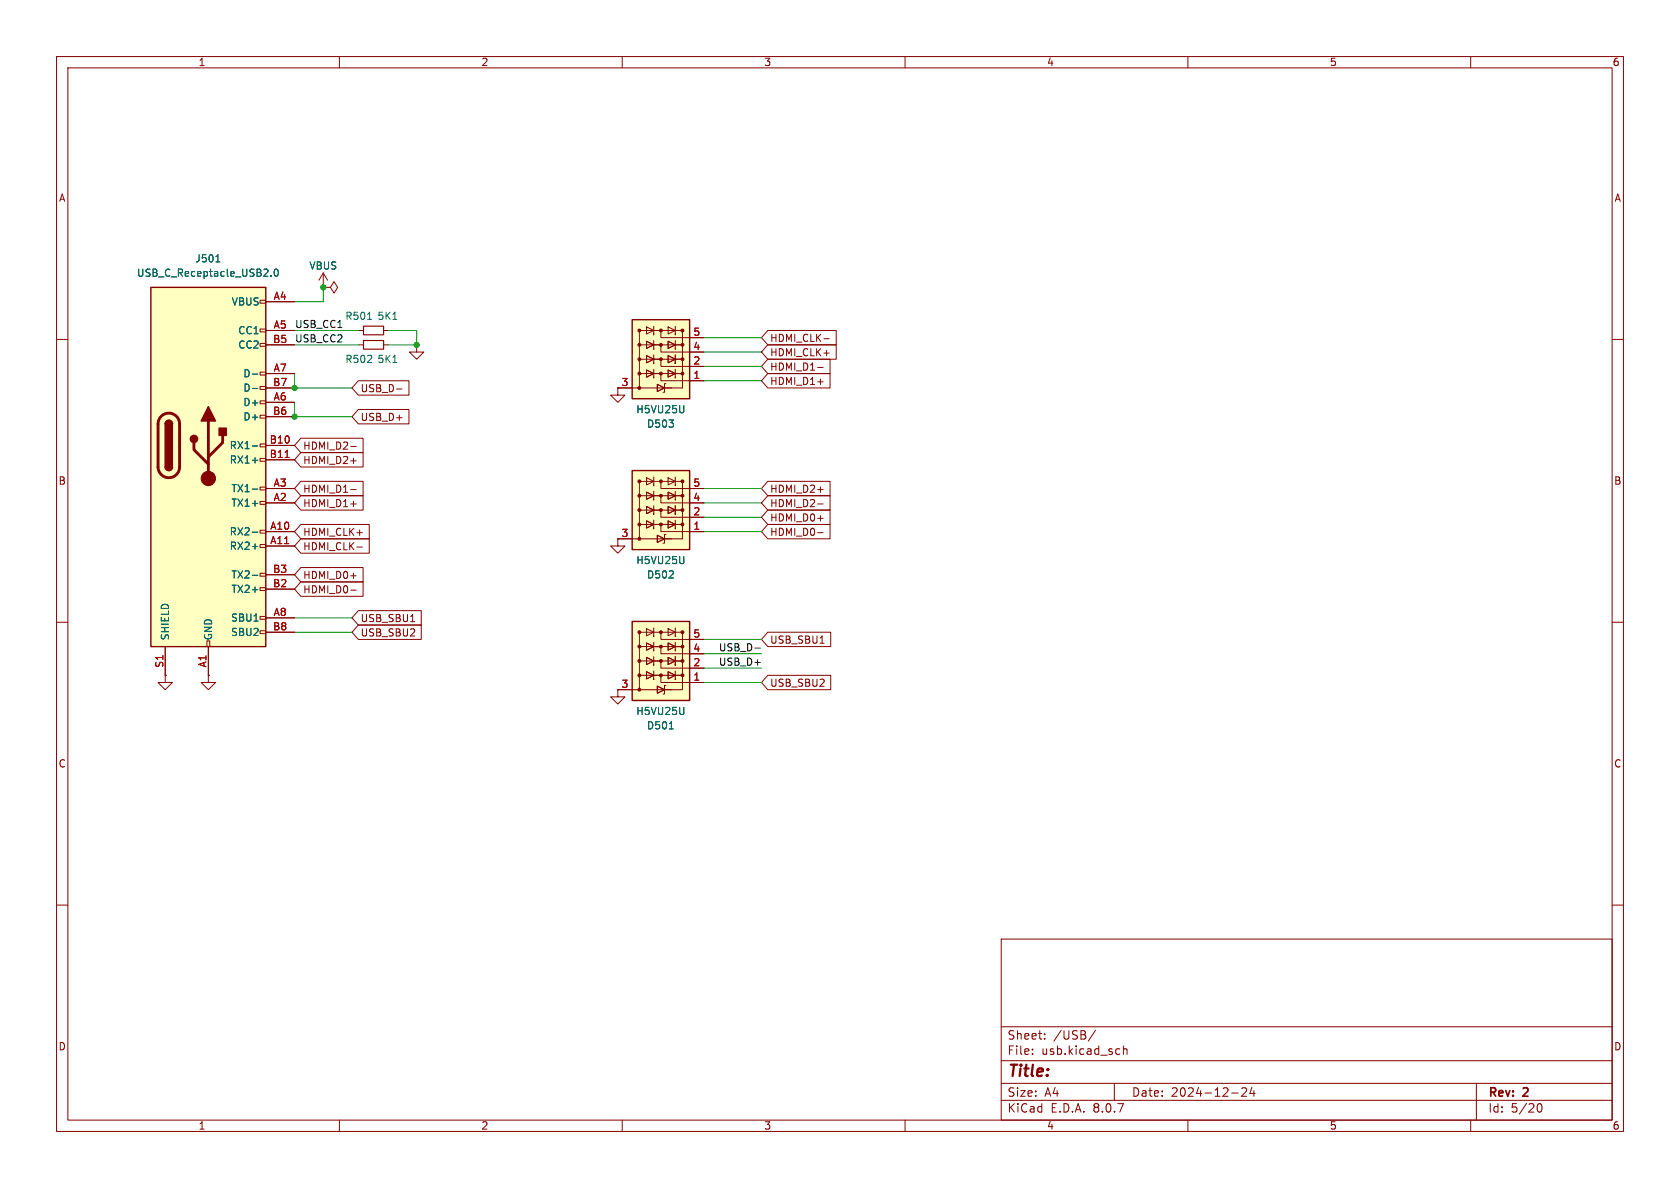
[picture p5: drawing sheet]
<svg xmlns="http://www.w3.org/2000/svg" width="297mm" height="210mm" viewBox="0 0 297 210" stroke-linecap="round" stroke-linejoin="round" font-family="sans-serif">
<g fill="none" stroke="#840000" stroke-width=".18">
<path d="M10 10h277v190h-277zM12 12h273v186h-273zM60 10v2M110 10v2M160 10v2M210 10v2M260 10v2M10 60h2M285 60h2M10 110h2M285 110h2M10 160h2"/>
<path d="M177 166h108v32h-108zM285 160h2M60 198v2M110 198v2M160 198v2M177 194.5h108M177 191.5h108M177 187.5h108M177 181.5h108M182.5 186.3v.1M182.5 185.5v.1M184.7 183.6v.1"/>
<path d="M184.7 182.8v.1M193.7 182.1l-1.3 2M197 191.5v3M197.8 185.4l.2 .1M198 186.3l-.2 .1M198.6 184.9v1.5M198.6 185.5l.2-.1 .4 .1v.9M210 198v2M217.7 193.2h1.2M219.5 192.4l.6-.1 .2 .1 .1 .3-.9 1.1h.9M221.3 192.2l-.3 1.1h.9M221.7 192.8v1"/>
<path d="M260 198v2M261 191.5v6.5M271.7 195.7l.2-.5 .2-.1a.81 .81 0 0 1 .6 .6 .81 .81 0 0 1-.3 .8h-.4l-.3-.5"/>
</g>
<path d="M111.8 56.5h10.1v14h-10.1z" fill="#ffffc2"/>
<path d="M111.8 56.5h10.1v14h-10.1z" fill="none" stroke="#840000" stroke-width=".25"/>
<g fill="#840000" stroke="#840000" stroke-width=".18">
<circle cx="113" cy="68.6" r=".25"/>
<circle cx="113" cy="66" r=".25"/>
<circle cx="116.8" cy="66" r=".25"/>
<circle cx="120.6" cy="66" r=".25"/>
<circle cx="113" cy="63.5" r=".25"/>
<circle cx="116.8" cy="63.5" r=".25"/>
<circle cx="120.6" cy="63.5" r=".25"/>
<circle cx="113" cy="61" r=".25"/>
<circle cx="116.8" cy="61" r=".25"/>
<circle cx="120.6" cy="61" r=".25"/>
<circle cx="113" cy="58.4" r=".25"/>
<circle cx="116.8" cy="58.4" r=".25"/>
<circle cx="120.6" cy="58.4" r=".25"/>
</g>
<g fill="none" stroke="#840000" stroke-width=".18">
<path d="M63.5 58.4h.8M67.8 58.4h.8M114.3 57.8l1.3 .6-1.3 .7zM115.6 57.7v1.5v-.1M116.8 58.4v1.3h7.7M118.1 57.8l1.3 .6-1.3 .7zM119.4 57.7v1.5v-.1M63.5 61h.8M67.8 61h.8M73.7 61v1.2h1.2l-1.2 1.3-1.3-1.3h1.3M73.7 61h.1M109.2 68.6v1.3h1.3l-1.3 1.2-1.3-1.2h1.3"/>
<path d="M109.2 68.6h.1M113 63.5v2.5h2.6M113 61v2.5h2.6M113 61v-2.6h7.6v10.2h-11.4M113 66v2.6M113 61h7.6M114.3 65.4l1.3 .6-1.3 .7zM114.3 62.9l1.3 .6-1.3 .6zM114.3 60.3l1.3 .7-1.3 .6zM115.6 65.3v1.5v-.1M115.6 62.7v1.6v-.2M115.6 60.2v1.5v-.1"/>
<path d="M115.6 66h5M115.6 63.5h5M116.2 67.9l1.3 .7-1.3 .6zM116.8 66v1.3h7.7M116.8 63.5v1.3h7.7M116.8 61v1.2h7.7M117.7 67.8h-.2v1.5h-.3M118.1 65.4l1.3 .6-1.3 .7zM118.1 62.9l1.3 .6-1.3 .6zM118.1 60.3l1.3 .7-1.3 .6zM119.4 65.3v1.5v-.1M119.4 62.7v1.6v-.2"/>
<path d="M119.4 60.2v1.5v-.1M109.2 95.3v1.2h1.3l-1.3 1.3-1.3-1.3h1.3M109.2 95.3h.1"/>
</g>
<path d="M65 56.5h.7M69.5 56.5h.7M69.5 64.1h.7M120.9 71.7v1l-.1 .2" fill="none" stroke="#006464" stroke-width=".18"/>
<path d="M64.3 57.7h3.5v1.5h-3.5zM64.3 60.2h3.5v1.5h-3.5z" fill="none" stroke="#840000" stroke-width=".2"/>
<path d="M111.8 83.2h10.1v14h-10.1z" fill="#ffffc2"/>
<path d="M111.8 83.2h10.1v14h-10.1z" fill="none" stroke="#840000" stroke-width=".25"/>
<g fill="#840000" stroke="#840000" stroke-width=".18">
<circle cx="113" cy="95.2" r=".25"/>
<circle cx="113" cy="92.7" r=".25"/>
<circle cx="116.8" cy="92.7" r=".25"/>
<circle cx="120.6" cy="92.7" r=".25"/>
<circle cx="113" cy="90.2" r=".25"/>
<circle cx="116.8" cy="90.2" r=".25"/>
<circle cx="120.6" cy="90.2" r=".25"/>
<circle cx="113" cy="87.6" r=".25"/>
<circle cx="116.8" cy="87.6" r=".25"/>
<circle cx="120.6" cy="87.6" r=".25"/>
<circle cx="113" cy="85.1" r=".25"/>
<circle cx="116.8" cy="85.1" r=".25"/>
<circle cx="120.6" cy="85.1" r=".25"/>
</g>
<g fill="none" stroke="#840000" stroke-width=".18">
<path d="M113 90.2v2.5h2.6M113 87.6v2.6h2.6M113 87.6v-2.5h7.6v10.2h-11.4M113 92.7v2.6M113 87.6h7.6M114.3 92.1l1.3 .6-1.3 .6zM114.3 89.5l1.3 .7-1.3 .6zM114.3 87l1.3 .6-1.3 .7zM114.3 84.5l1.3 .6-1.3 .6zM115.6 91.9v1.6v-.2M115.6 89.4v1.5v-.1M115.6 86.9v1.5v-.1"/>
<path d="M115.6 84.3v1.6v-.2M115.6 92.7h5M115.6 90.2h5M116.2 94.6l1.3 .7-1.3 .6zM116.8 92.7v1.3h7.7M116.8 90.2v1.2h7.7M116.8 87.6v1.3h7.7M116.8 85.1v1.3h7.7M117.7 94.5h-.2v1.5h-.3M118.1 92.1l1.3 .6-1.3 .6zM118.1 89.5l1.3 .7-1.3 .6zM118.1 87l1.3 .6-1.3 .7z"/>
<path d="M118.1 84.5l1.3 .6-1.3 .6zM119.4 91.9v1.6v-.2M119.4 89.4v1.5v-.1M119.4 86.9v1.5v-.1M119.4 84.3v1.6v-.2M29.2 119.4v1.3h1.3l-1.3 1.2-1.3-1.2h1.3M29.2 119.4h.1M36.8 119.4v1.3h1.3l-1.3 1.2-1.2-1.2h1.2M36.8 119.4h.1"/>
</g>
<path d="M120.9 98.4v1l-.1 .2" fill="none" stroke="#006464" stroke-width=".18"/>
<path d="M111.8 109.9h10.1v13.9h-10.1z" fill="#ffffc2"/>
<path d="M111.8 109.9h10.1v13.9h-10.1z" fill="none" stroke="#840000" stroke-width=".25"/>
<g fill="#840000" stroke="#840000" stroke-width=".18">
<circle cx="113" cy="121.9" r=".25"/>
<circle cx="113" cy="119.4" r=".25"/>
<circle cx="116.8" cy="119.4" r=".25"/>
<circle cx="120.6" cy="119.4" r=".25"/>
<circle cx="113" cy="116.8" r=".25"/>
<circle cx="116.8" cy="116.8" r=".25"/>
<circle cx="120.6" cy="116.8" r=".25"/>
<circle cx="113" cy="114.3" r=".25"/>
<circle cx="116.8" cy="114.3" r=".25"/>
<circle cx="120.6" cy="114.3" r=".25"/>
<circle cx="113" cy="111.8" r=".25"/>
<circle cx="116.8" cy="111.8" r=".25"/>
<circle cx="120.6" cy="111.8" r=".25"/>
</g>
<g fill="none" stroke="#840000" stroke-width=".18">
<path d="M57.1 50.8h1.3l.7-1 .6 1-.6 1-.7-1M57.1 50.8h.1M57.1 48.3l-.7 1.2M57.1 48.3v2.5M57.1 48.3l.8 1.2M113 116.8v2.6h2.6M113 114.3v2.5h2.6M113 114.3v-2.5h7.6v10.1h-11.4M113 119.4v2.5M113 114.3h7.6M114.3 118.7l1.3 .7-1.3 .6zM114.3 116.2l1.3 .6-1.3 .7z"/>
<path d="M114.3 113.7l1.3 .6-1.3 .6zM114.3 111.1l1.3 .7-1.3 .6zM115.6 118.6v1.5v-.1M115.6 116.1v1.5v-.1M115.6 113.5v1.6v-.2M115.6 111v1.5v-.1M115.6 119.4h5M115.6 116.8h5M116.8 119.4v1.3h7.7M116.8 116.8v1.3h7.7M116.8 114.3v1.3h7.7M116.8 111.8v1.2h7.7"/>
<path d="M118.1 118.7l1.3 .7-1.3 .6zM118.1 116.2l1.3 .6-1.3 .7zM118.1 113.7l1.3 .6-1.3 .6zM118.1 111.1l1.3 .7-1.3 .6zM119.4 118.6v1.5v-.1M119.4 116.1v1.5v-.1M119.4 113.5v1.6v-.2M119.4 111v1.5v-.1M109.2 121.9v1.3h1.3l-1.3 1.3-1.3-1.3h1.3M109.2 121.9h.1M116.2 121.3l1.3 .6-1.3 .7zM117.7 121.2h-.2v1.5h-.3"/>
</g>
<path d="M118.3 128.8h.7M120.9 125v1.1l-.1 .1" fill="none" stroke="#006464" stroke-width=".18"/>
<path d="M26.7 50.8h20.3v63.5h-20.3z" fill="#ffffc2"/>
<g fill="none" stroke="#840000" stroke-width=".18">
<path d="M46 58.2h1v.5h-1zM46 53.1h1v.5h-1zM47 53.3h5.1M47 58.4h5.1M57.1 50.8h.1M121.9 59.7h2.6M135.7 58.4h12.1v2.6h-12.1l-1.1-1.3zM145.6 59.9h1M46 78.5h1v.5h-1zM46 73.4h1v.5h-1zM46 70.9h1v.5h-1zM46 68.3h1v.5h-1z"/>
<path d="M46 65.8h1v.5h-1zM46 60.7h1v.5h-1zM47 71.1h5.1M47 66h5.1M47 78.7h5.1M47 61h5.1M47 73.7h5.1M47 68.6h5.1M53.2 77.5h11v2.5h-11l-1.1-1.3zM62 78.9h1M63.3 67.3h9v2.6h-9l-1.1-1.3zM63.3 72.4h9v2.5h-9l-1.1-1.2z"/>
<path d="M70.1 68.8h1M109.2 68.6h.1M109.2 68.6h2.6M121.9 67.3h2.6M121.9 64.8h2.6M121.9 62.2h2.6M135.7 61h12.1v2.5h-12.1l-1.1-1.3zM135.7 66h11v2.6h-11l-1.1-1.3zM135.7 63.5h11v2.5h-11l-1.1-1.2zM144.6 67.5h.9M144.6 65h.9M145.6 62.4h1"/>
<path d="M46 96.3h1v.5h-1zM46 93.7h1v.5h-1zM46 88.6h1v.6h-1zM46 86.1h1v.5h-1zM46 81h1v.5h-1zM47 94h5.1M47 96.5h5.1M47 88.9h5.1M47 86.4h5.1M47 81.3h5.1M53.2 80h11v2.6h-11l-1.1-1.3zM53.2 85.1h11v2.5h-11l-1.1-1.2z"/>
<path d="M53.2 87.6h11v2.6h-11l-1.1-1.3zM53.2 92.7h12.1v2.6h-12.1l-1.1-1.3zM53.2 95.2h12.1v2.6h-12.1l-1.1-1.3zM62 81.5h1M62 86.5h1M62 89.1h1M63.1 94.2h1M63.1 96.7h1M109.2 95.3h.1M109.2 95.3h2.6M121.9 94h2.6M121.9 88.9h2.6"/>
<path d="M121.9 86.4h2.6M121.9 91.4h2.6M135.7 85.1h11v2.5h-11l-1.1-1.2zM135.7 87.6h11v2.6h-11l-1.1-1.3zM135.7 92.7h11v2.6h-11l-1.1-1.3zM135.7 90.2h11v2.5h-11l-1.1-1.3zM144.6 86.5h.9M144.6 89.1h.9M144.6 94.2h.9M144.6 91.6h.9M29.2 119.4h.1M29.2 114.3v5.1"/>
<path d="M36.6 113.3h.5v1h-.5zM36.8 119.4h.1M36.8 114.3v5.1M46 111.5h1v.5h-1zM46 109h1v.5h-1zM46 103.9h1v.5h-1zM46 101.3h1v.6h-1zM47 109.2h5.1M47 104.1h5.1M47 101.6h5.1M47 111.8h5.1M53.2 100.3h11v2.6h-11l-1.1-1.3z"/>
<path d="M53.2 102.9h11v2.5h-11l-1.1-1.3zM62 101.8h1M62 104.3h1M63.3 110.5h11.2v2.5h-11.2l-1.1-1.2zM63.3 107.9h11.2v2.6h-11.2l-1.1-1.3zM72.6 109.9h.7M121.9 118.1h2.6M121.9 115.6h2.6M121.9 113h2.6M135.7 119.4h11.2v2.5h-11.2l-1.1-1.2zM135.7 111.8h11.2v2.5h-11.2l-1.1-1.3zM145 113.7h.7"/>
<path d="M109.2 121.9h.1M109.2 121.9h2.6M121.9 120.7h2.6"/>
</g>
<path d="M26.7 50.8h20.3v63.5h-20.3zM29.2 74.9a.64 .64 0 0 1 .6-.6 .64 .64 0 0 1 .7 .6M29.2 82.6a.64 .64 0 0 0 .6 .6 .64 .64 0 0 0 .7-.6" fill="none" stroke="#840000" stroke-width=".25"/>
<path d="M28.5 73.6a1.9 1.9 0 0 1 2.1-.4 1.9 1.9 0 0 1 1.1 1.7v7.7a1.91 1.91 0 0 1-1.9 1.8 1.91 1.91 0 0 1-1.9-1.8v-7.8l.2-.7zM34.3 78.2v1.3l2.5 2.5M36.8 74.4v10.2M39.4 77v1.2l-2.6 2.6" fill="none" stroke="#840000" stroke-width=".51"/>
<g fill="#840000" stroke="#840000" stroke-width=".25">
<path d="M29.2 82.6h1.3a.64 .64 0 0 1-.7 .6 .64 .64 0 0 1-.6-.6z"/>
<path d="M29.2 74.9h1.3v7.7h-1.3z"/>
<path d="M29.4 74.5a.64 .64 0 0 1 .7-.2 .64 .64 0 0 1 .4 .6h-1.3z"/>
<path d="M36.8 71.9l1.3 2.5h-2.5z"/>
<path d="M38.7 75.7h1.3v1.3h-1.3z"/>
<circle cx="34.3" cy="77.6" r=".63"/>
</g>
<circle cx="36.8" cy="84.6" r="1.27" fill="#840000" stroke="#840000" stroke-width=".18"/>
<g fill="none" stroke="#006464" stroke-width=".18">
<path d="M38.2 46.3h.7M47.9 48.7v.1M48.7 47.6h.1a.68 .68 0 0 1 .4 .6 .68 .68 0 0 1-.4 .6 .84 .84 0 0 1-.1-1.2zM44.6 66.1h1M44.6 78.8h1M44.6 68.7h1M120.9 71.7v1l-.1 .2M44.6 94.1h1M44.6 96.6h1M44.6 86.5h1M44.6 81.4h1M120.9 98.4v1l-.1 .2"/>
<path d="M44.6 101.7h1M118.3 128.8h.7M120.9 125v1.1l-.1 .1"/>
</g>
<path d="M50.4 80.9h.7" fill="none" stroke="#a90000" stroke-width=".18"/>
<path d="M133.5 114.6h.9" fill="none" stroke="#0f0f0f" stroke-width=".18"/>
<g fill="none" stroke="#009600" stroke-width=".18">
<path d="M52.1 58.4h11.4M57.1 50.8v2.5h-5M68.6 58.4h5.1v2.6h-5.1M124.5 59.7h10.1M52.1 61h11.4M52.1 66v2.6h10.1M52.1 71.1v2.6h10.1M124.5 62.2h10.1M124.5 67.3h10.1M124.5 64.8h10.1M124.5 94h10.1M124.5 91.4h10.1"/>
<path d="M124.5 86.4h10.1M124.5 88.9h10.1M52.1 111.8h10.1M52.1 109.2h10.1M124.5 113h10.1M124.5 115.6h10.1M124.5 118.1h10.1M124.5 120.7h10.1"/>
</g>
<g fill="#009600" stroke="#009600" stroke-width=".18">
<circle cx="73.7" cy="61" r=".46"/>
<circle cx="52.1" cy="73.7" r=".46"/>
<circle cx="57.1" cy="50.8" r=".46"/>
<circle cx="52.1" cy="68.6" r=".46"/>
</g>
<text font-size="2.8" fill="#840000" x="178" y="190.9">Title:</text>
<g font-size="2.1" fill="#840000">
<text x="178" y="184">Sheet:</text>
<text x="186.2" y="184">/USB/</text>
<text x="178" y="186.7">File:</text>
<text x="184.1" y="186.7">usb.kicad_sch</text>
<text x="178" y="196.9">KiCad</text>
<text x="178" y="194.1">Size:</text>
<text x="184.7" y="194.1">A4</text>
<text x="185.7" y="196.9">E.D.A.</text>
<text x="193.3" y="196.9">8.0.7</text>
<text x="200" y="194.1">Date:</text>
<text x="207" y="194.1">2024-12-24</text>
<text x="263" y="194.3">Rev:</text>
<text x="263" y="196.9">Id:</text>
<text x="267.1" y="196.9">5/20</text>
<text x="269.4" y="194.3">2</text>
</g>
<g font-size="1.8" fill="#840000">
<text x="35" y="11.9">1</text>
<text x="85" y="11.9">2</text>
<text x="135" y="11.9">3</text>
<text x="185" y="11.9">4</text>
<text x="235" y="11.9">5</text>
<text x="285" y="11.9">6</text>
<text x="10.3" y="35.9">A</text>
<text x="285.3" y="35.9">A</text>
<text x="136" y="63.2">HDMI_CLK+</text>
<text x="136" y="60.6">HDMI_CLK-</text>
<text x="136" y="65.7">HDMI_D1-</text>
<text x="63.7" y="69.5">USB_D-</text>
<text x="136" y="68.3">HDMI_D1+</text>
<text x="63.7" y="74.6">USB_D+</text>
<text x="53.5" y="82.2">HDMI_D2+</text>
<text x="53.5" y="79.7">HDMI_D2-</text>
<text x="10.3" y="85.9">B</text>
<text x="53.5" y="87.3">HDMI_D1-</text>
<text x="53.5" y="89.9">HDMI_D1+</text>
<text x="136" y="87.3">HDMI_D2+</text>
<text x="136" y="89.9">HDMI_D2-</text>
<text x="285.3" y="85.9">B</text>
<text x="53.5" y="94.9">HDMI_CLK+</text>
<text x="136" y="94.9">HDMI_D0-</text>
<text x="136" y="92.4">HDMI_D0+</text>
<text x="53.5" y="97.5">HDMI_CLK-</text>
<text x="53.5" y="102.6">HDMI_D0+</text>
<text x="53.5" y="105.1">HDMI_D0-</text>
<text x="63.7" y="112.7">USB_SBU2</text>
<text x="63.7" y="110.2">USB_SBU1</text>
<text x="136" y="114">USB_SBU1</text>
<text x="136" y="121.6">USB_SBU2</text>
<text x="10.3" y="135.9">C</text>
<text x="285.3" y="135.9">C</text>
<text x="10.3" y="185.9">D</text>
<text x="285.3" y="185.9">D</text>
<text x="35" y="199.9">1</text>
<text x="85" y="199.9">2</text>
<text x="135" y="199.9">3</text>
<text x="185" y="199.9">4</text>
<text x="235" y="199.9">5</text>
<text x="285" y="199.9">6</text>
</g>
<g font-size="1.8" fill="#006464">
<text x="34.4" y="46.6">J501</text>
<text x="54.6" y="47.9">VBUS</text>
<text x="24.1" y="49.1">USB_C_Receptacle_USB2.0</text>
<text x="40.9" y="54.2">VBUS</text>
<text x="42" y="59.3">CC1</text>
<text x="60.9" y="56.7">R501</text>
<text x="66.6" y="56.7">5K1</text>
<text x="42" y="61.8">CC2</text>
<text x="60.9" y="64.4">R502</text>
<text x="66.6" y="64.4">5K1</text>
<text x="42.9" y="72">D+</text>
<text x="42.9" y="66.9">D-</text>
<text x="42.9" y="69.4">D-</text>
<text x="42.9" y="74.5">D+</text>
<text x="112.4" y="73.3">H5VU25U</text>
<text x="114.3" y="75.8">D503</text>
<text x="40.5" y="79.6">RX1-</text>
<text x="40.5" y="82.1">RX1+</text>
<text x="40.8" y="89.8">TX1+</text>
<text x="40.8" y="87.2">TX1-</text>
<text x="40.5" y="94.8">RX2-</text>
<text x="40.5" y="97.4">RX2+</text>
<text x="112.4" y="99.9">H5VU25U</text>
<text x="40.8" y="105">TX2+</text>
<text x="40.8" y="102.5">TX2-</text>
<text x="114.3" y="102.5">D502</text>
<text x="30.1" y="113.3" transform="rotate(-90 30.1 113.3)">SHIELD</text>
<text x="37.7" y="113.3" transform="rotate(-90 37.7 113.3)">GND</text>
<text x="40.8" y="110.1">SBU1</text>
<text x="40.8" y="112.6">SBU2</text>
<text x="112.4" y="126.6">H5VU25U</text>
<text x="114.3" y="129.1">D501</text>
</g>
<g font-size="1.8" fill="#a90000">
<text x="48.3" y="53.1">A4</text>
<text x="48.3" y="58.2">A5</text>
<text x="122.5" y="59.4">5</text>
<text x="48.2" y="60.7">B5</text>
<text x="48.3" y="65.8">A7</text>
<text x="122.5" y="64.5">2</text>
<text x="122.5" y="62">4</text>
<text x="48.2" y="68.3">B7</text>
<text x="48.3" y="70.9">A6</text>
<text x="109.8" y="68.3">3</text>
<text x="122.5" y="67.1">1</text>
<text x="48.2" y="73.4">B6</text>
<text x="47.6" y="78.5">B10</text>
<text x="47.6" y="81">B11</text>
<text x="48.3" y="88.6">A2</text>
<text x="48.3" y="86.1">A3</text>
<text x="122.5" y="88.6">4</text>
<text x="122.5" y="86.1">5</text>
<text x="47.7" y="93.7">A10</text>
<text x="109.8" y="95">3</text>
<text x="122.5" y="93.7">1</text>
<text x="122.5" y="91.2">2</text>
<text x="47.7" y="96.3">A11</text>
<text x="48.2" y="101.3">B3</text>
<text x="48.2" y="103.9">B2</text>
<text x="48.2" y="111.5">B8</text>
<text x="48.3" y="109">A8</text>
<text x="122.5" y="112.8">5</text>
<text x="29" y="118.2" transform="rotate(-90 29 118.2)">S1</text>
<text x="36.6" y="118.1" transform="rotate(-90 36.6 118.1)">A1</text>
<text x="122.5" y="117.9">2</text>
<text x="122.5" y="115.3">4</text>
<text x="109.8" y="121.7">3</text>
<text x="122.5" y="120.4">1</text>
</g>
<g font-size="1.8" fill="#0f0f0f">
<text x="52.1" y="58.1">USB_CC1</text>
<text x="52.1" y="60.6">USB_CC2</text>
<text x="127" y="117.8">USB_D+</text>
<text x="127" y="115.2">USB_D-</text>
</g>
</svg>
